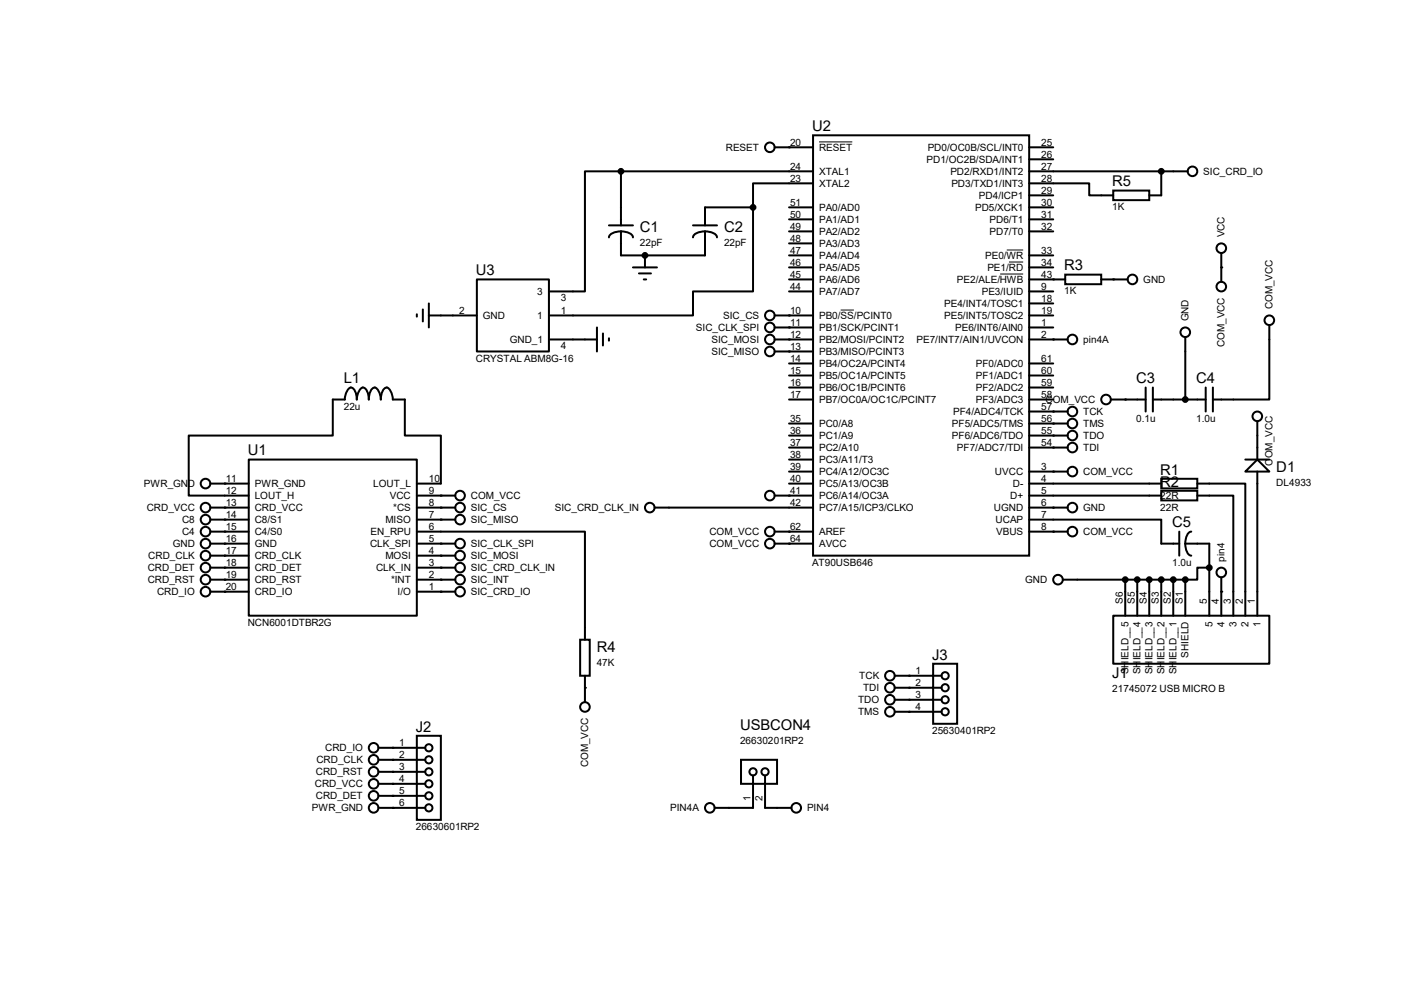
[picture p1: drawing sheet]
<svg xmlns="http://www.w3.org/2000/svg" width="297mm" height="210mm" viewBox="0 0 297 210" stroke-linecap="round" stroke-linejoin="round" font-family="sans-serif">
<g fill="#000">
<circle cx="166.9" cy="31.2" r=".21"/>
<circle cx="136.4" cy="54" r=".21"/>
<circle cx="222.8" cy="59.1" r=".21"/>
<circle cx="235.5" cy="59.1" r=".21"/>
<circle cx="258.4" cy="56.6" r=".21"/>
<circle cx="166.9" cy="69.3" r=".21"/>
<circle cx="166.9" cy="66.7" r=".21"/>
<circle cx="166.9" cy="74.3" r=".21"/>
<circle cx="166.9" cy="71.8" r=".21"/>
<circle cx="222.8" cy="71.8" r=".21"/>
<circle cx="222.8" cy="99.7" r=".21"/>
<circle cx="222.8" cy="94.7" r=".21"/>
<circle cx="222.8" cy="92.1" r=".21"/>
<circle cx="222.8" cy="89.6" r=".21"/>
<circle cx="222.8" cy="87" r=".21"/>
<circle cx="238" cy="84.5" r=".21"/>
<circle cx="250.7" cy="84.5" r=".21"/>
<circle cx="47.5" cy="102.3" r=".21"/>
<circle cx="47.5" cy="107.4" r=".21"/>
<circle cx="47.5" cy="112.4" r=".21"/>
<circle cx="47.5" cy="117.5" r=".21"/>
<circle cx="47.5" cy="109.9" r=".21"/>
<circle cx="47.5" cy="115" r=".21"/>
<circle cx="93.3" cy="104.8" r=".21"/>
<circle cx="93.3" cy="117.5" r=".21"/>
<circle cx="93.3" cy="107.4" r=".21"/>
<circle cx="93.3" cy="115" r=".21"/>
<circle cx="93.3" cy="109.9" r=".21"/>
<circle cx="166.9" cy="104.8" r=".21"/>
<circle cx="166.9" cy="112.4" r=".21"/>
<circle cx="166.9" cy="115" r=".21"/>
<circle cx="222.8" cy="112.4" r=".21"/>
<circle cx="222.8" cy="107.4" r=".21"/>
<circle cx="47.5" cy="122.6" r=".21"/>
<circle cx="47.5" cy="125.1" r=".21"/>
<circle cx="47.5" cy="120.1" r=".21"/>
<circle cx="93.3" cy="122.6" r=".21"/>
<circle cx="93.3" cy="120.1" r=".21"/>
<circle cx="93.3" cy="125.1" r=".21"/>
<circle cx="258.4" cy="125.1" r=".21"/>
<circle cx="83.1" cy="158.2" r=".21"/>
<circle cx="123.7" cy="145.5" r=".21"/>
<circle cx="192.3" cy="145.5" r=".21"/>
<circle cx="192.3" cy="148" r=".21"/>
<circle cx="192.3" cy="142.9" r=".21"/>
<circle cx="192.3" cy="150.5" r=".21"/>
<circle cx="83.1" cy="165.8" r=".21"/>
<circle cx="83.1" cy="163.2" r=".21"/>
<circle cx="83.1" cy="168.3" r=".21"/>
<circle cx="83.1" cy="170.9" r=".21"/>
<circle cx="83.1" cy="160.7" r=".21"/>
</g>
<g fill="none" stroke="#000" stroke-width=".42">
<path d="M131.4 36.2h-7.7v25.4h-7.6M131.4 36.2h40.6M131.4 36.2v11.5M163.9 31.2h8.1M172 28.6h45.7v88.9h-45.7zM172 38.8h-12.7v5.1M217.7 38.8h12.7v2.5h5.1M217.7 36.2h33.5M217.7 31.2h5.1M217.7 33.7h5.1M245.7 36.2v5.1h-2.6M100.9 59.1h15.2v15.2h-15.2z"/>
<path d="M128.8 47.7h5.1M131.4 48.9a2.31 2.31 0 0 1 2.5 1.3M131.4 48.9a2.31 2.31 0 0 0-2.6 1.3M131.4 48.9v5.1h17.7v-5.1M133.9 56.6h5.1M135.2 57.8h2.5M136.2 59.1h.5M136.4 54v2.6M146.6 47.7h5.1M149.1 48.9a2.31 2.31 0 0 1 2.6 1.3M149.1 48.9a2.31 2.31 0 0 0-2.5 1.3M159.3 43.9v17.7h-12.7v5.1h-30.5"/>
<path d="M159.3 43.9h-10.2v3.8M166.9 43.9h5.1M166.9 54h5.1M166.9 59.1h5.1M166.9 56.6h5.1M166.9 46.4h5.1M166.9 48.9h5.1M166.9 51.5h5.1M217.7 43.9h5.1M217.7 54h5.1M217.7 59.1h7.6M217.7 41.3h5.1"/>
<path d="M217.7 56.6h5.1M217.7 46.4h5.1M217.7 48.9h5.1M225.3 58.1h7.7v2h-7.7zM233 59.1h5.5M235.5 40.3h7.6v2h-7.6zM258.4 53.5v6.1M88.2 66.5v.5M89.5 65.4v2.6M90.7 66.7h10.2M90.7 64.2v5.1M116.1 71.8h10.2"/>
<path d="M126.3 69.3v5M127.6 70.5v2.6M128.8 71.5v.6M163.9 66.7h8.1M163.9 71.8h8.1M163.9 69.3h8.1M163.9 74.3h8.1M166.9 61.6h5.1M166.9 76.9h5.1M166.9 79.4h5.1M217.7 66.7h5.1M217.7 71.8h8.1"/>
<path d="M217.7 69.3h5.1M217.7 61.6h5.1M217.7 64.2h5.1M217.7 76.9h5.1M217.7 79.4h5.1M250.7 71.3v13.2M268.5 68.7v15.8h-11.9M52.6 97.2h35.6v33h-35.6zM166.9 84.5h5.1M166.9 99.7h5.1M166.9 89.6h5.1M166.9 92.1h5.1"/>
<path d="M166.9 94.7h5.1M166.9 97.2h5.1M166.9 82h5.1M217.7 84.5h5.1M217.7 99.7h8.1M217.7 87h8.1M217.7 89.6h8.1M217.7 92.1h8.1M217.7 94.7h8.1M217.7 82h5.1M235 84.5h7.4M242.4 82v5"/>
<path d="M243.9 84.5h11.2M243.9 82v5M255.1 82v5M256.6 82v5M263.4 99.7l2.6-2.5 2.5 2.5zM263.4 97.2h5.1M266 89.1v8.1M266 99.7v30.5M44.5 107.4h8.1M44.5 102.3h8.1M44.5 115h8.1M44.5 112.4h8.1"/>
<path d="M44.5 109.9h8.1M44.5 117.5h8.1M88.2 112.4h35.5v22.9M88.2 102.3h5.1v-10.2h-7.7v-7.6h-2.5a2.69 2.69 0 0 0-1.3-2.5 2.31 2.31 0 0 0-1.2 2.5 2.69 2.69 0 0 0-1.3-2.5 2.31 2.31 0 0 0-1.3 2.5 2.31 2.31 0 0 0-1.2-2.5 2.69 2.69 0 0 0-1.3 2.5 2.31 2.31 0 0 0-1.3-2.5 2.69 2.69 0 0 0-1.3 2.5h-2.5v7.6h-30.5v12.7h12.7M88.2 107.4h8.1M88.2 104.8h8.1M88.2 115h8.1M88.2 109.9h8.1M88.2 117.5h8.1M138.5 107.4h33.5M163.9 104.8h8.1M163.9 115h8.1"/>
<path d="M163.9 112.4h8.1M166.9 102.3h5.1M217.7 109.9h28v5.1h3.8M217.7 107.4h8.1M217.7 102.3h28M217.7 104.8h28M217.7 112.4h8.1M245.7 101.3h7.6v2h-7.6zM245.7 103.8h7.6v2h-7.6zM249.5 112.4v5.1M250.7 115a2.31 2.31 0 0 0 1.3 2.5M250.7 115h5.1v15.2"/>
<path d="M252 112.4a2.31 2.31 0 0 0-1.3 2.6M253.3 102.3h10.1v27.9M253.3 104.8h7.6v25.4M44.5 122.6h8.1M44.5 120.1h8.1M44.5 125.1h8.1M88.2 122.6h8.1M88.2 120.1h8.1M88.2 125.1h8.1M122.7 135.3h2.1v7.6h-2.1zM224.8 122.6h25.9M235.5 130.2h33v10.2h-33z"/>
<path d="M238 122.6v7.6M240.6 122.6v7.6M243.1 122.6v7.6M245.7 122.6v7.6M248.2 122.6v7.6M250.7 122.6v7.6M255.8 120.1h-2.5v2.5h-2.6M258.4 122.1v8.1M80.1 158.2h9.9M88.2 155.6h5.1v17.8h-5.1zM123.7 142.9v5.6M189.3 142.9h9.9"/>
<path d="M189.3 145.5h9.9M189.3 148h9.9M189.3 150.5h9.9M197.4 140.4h5.1v12.7h-5.1zM80.1 170.9h9.9M80.1 160.7h9.9M80.1 163.2h9.9M80.1 165.8h9.9M80.1 168.3h9.9M156.8 160.7h7.6v5.1h-7.6zM159.3 164v6.9h-8.1M161.8 164v6.9h5.6"/>
<circle cx="162.9" cy="31.2" r="1.02"/>
<circle cx="252.3" cy="36.2" r="1.02"/>
<circle cx="239.6" cy="59.1" r="1.02"/>
<circle cx="258.4" cy="52.5" r="1.02"/>
<circle cx="162.9" cy="66.7" r="1.02"/>
<circle cx="162.9" cy="74.3" r="1.02"/>
<circle cx="162.9" cy="69.3" r="1.02"/>
<circle cx="162.9" cy="71.8" r="1.02"/>
<circle cx="226.9" cy="71.8" r="1.02"/>
<circle cx="250.7" cy="70.3" r="1.02"/>
<circle cx="258.4" cy="60.6" r="1.02"/>
<circle cx="268.5" cy="67.7" r="1.02"/>
<circle cx="226.9" cy="92.1" r="1.02"/>
<circle cx="226.9" cy="99.7" r="1.02"/>
<circle cx="226.9" cy="87" r="1.02"/>
<circle cx="226.9" cy="94.7" r="1.02"/>
<circle cx="226.9" cy="89.6" r="1.02"/>
<circle cx="234" cy="84.5" r="1.02"/>
<circle cx="266" cy="88.1" r="1.02"/>
<circle cx="43.5" cy="107.4" r="1.02"/>
<circle cx="43.5" cy="117.5" r="1.02"/>
<circle cx="43.5" cy="112.4" r="1.02"/>
<circle cx="43.5" cy="109.9" r="1.02"/>
<circle cx="43.5" cy="102.3" r="1.02"/>
<circle cx="43.5" cy="115" r="1.02"/>
<circle cx="97.3" cy="115" r="1.02"/>
<circle cx="97.3" cy="117.5" r="1.02"/>
<circle cx="97.3" cy="107.4" r="1.02"/>
<circle cx="97.3" cy="104.8" r="1.02"/>
<circle cx="97.3" cy="109.9" r="1.02"/>
<circle cx="137.5" cy="107.4" r="1.02"/>
<circle cx="162.9" cy="104.8" r="1.02"/>
<circle cx="162.9" cy="115" r="1.02"/>
<circle cx="162.9" cy="112.4" r="1.02"/>
<circle cx="226.9" cy="107.4" r="1.02"/>
<circle cx="226.9" cy="112.4" r="1.02"/>
<circle cx="43.5" cy="120.1" r="1.02"/>
<circle cx="43.5" cy="122.6" r="1.02"/>
<circle cx="43.5" cy="125.1" r="1.02"/>
<circle cx="97.3" cy="120.1" r="1.02"/>
<circle cx="97.3" cy="125.1" r="1.02"/>
<circle cx="97.3" cy="122.6" r="1.02"/>
<circle cx="223.8" cy="122.6" r="1.02"/>
<circle cx="258.4" cy="121.1" r="1.02"/>
<circle cx="79" cy="158.2" r="1.02"/>
<circle cx="90.7" cy="158.2" r=".76"/>
<circle cx="123.7" cy="149.5" r="1.02"/>
<circle cx="188.3" cy="145.5" r="1.02"/>
<circle cx="188.3" cy="142.9" r="1.02"/>
<circle cx="188.3" cy="150.5" r="1.02"/>
<circle cx="188.3" cy="148" r="1.02"/>
<circle cx="199.9" cy="142.9" r=".76"/>
<circle cx="199.9" cy="145.5" r=".76"/>
<circle cx="199.9" cy="148" r=".76"/>
<circle cx="199.9" cy="150.5" r=".76"/>
<circle cx="79" cy="163.2" r="1.02"/>
<circle cx="79" cy="170.9" r="1.02"/>
<circle cx="79" cy="160.7" r="1.02"/>
<circle cx="79" cy="168.3" r="1.02"/>
<circle cx="79" cy="165.8" r="1.02"/>
<circle cx="90.7" cy="168.3" r=".76"/>
<circle cx="90.7" cy="163.2" r=".76"/>
<circle cx="90.7" cy="165.8" r=".76"/>
<circle cx="90.7" cy="170.9" r=".76"/>
<circle cx="90.7" cy="160.7" r=".76"/>
<circle cx="150.2" cy="170.9" r="1.02"/>
<circle cx="159.3" cy="163.2" r=".76"/>
<circle cx="161.8" cy="163.2" r=".76"/>
<circle cx="168.4" cy="170.9" r="1.02"/>
</g>
<g fill="#000" stroke="#000" stroke-width=".42">
<circle cx="131.4" cy="36.2" r=".51"/>
<circle cx="245.7" cy="36.2" r=".51"/>
<circle cx="136.4" cy="54" r=".51"/>
<circle cx="159.3" cy="43.9" r=".51"/>
<circle cx="250.7" cy="84.5" r=".51"/>
<circle cx="238" cy="122.6" r=".51"/>
<circle cx="240.6" cy="122.6" r=".51"/>
<circle cx="243.1" cy="122.6" r=".51"/>
<circle cx="245.7" cy="122.6" r=".51"/>
<circle cx="248.2" cy="122.6" r=".51"/>
<circle cx="250.7" cy="122.6" r=".51"/>
<circle cx="255.8" cy="120.1" r=".51"/>
</g>
<path d="M173.3 30h7M211.6 58h4.9M213 52.9h3.5M213.4 55.4h3.1M177.8 65.6h2.8" fill="none" stroke="#000" stroke-width=".21"/>
<g font-size="3.1">
<text x="171.8" y="27.7">U2</text>
<text x="235.3" y="39.4">R5</text>
<text x="135.4" y="49">C1</text>
<text x="153.2" y="49">C2</text>
<text x="100.7" y="58.2">U3</text>
<text x="225.1" y="57.2">R3</text>
<text x="72.7" y="81.1">L1</text>
<text x="240.4" y="81.1">C3</text>
<text x="253.1" y="81.1">C4</text>
<text x="52.4" y="96.3">U1</text>
<text x="245.4" y="100.4">R1</text>
<text x="270" y="99.8">D1</text>
<text x="245.4" y="102.9">R2</text>
<text x="248" y="111.5">C5</text>
<text x="126.2" y="137.9">R4</text>
<text x="197.2" y="139.5">J3</text>
<text x="235.3" y="143.4">J1</text>
<text x="88" y="154.7">J2</text>
<text x="156.5" y="154.4">USBCON4</text>
</g>
<g font-size="2.1">
<text x="153.5" y="31.9">RESET</text>
<text x="167.1" y="30.8">20</text>
<text x="167.1" y="35.9">24</text>
<text x="173.3" y="31.9">RESET</text>
<text x="196" y="34.5">PD1/OC2B/SDA/INT1</text>
<text x="196.3" y="31.9">PD0/OC0B/SCL/INT0</text>
<text x="220.3" y="30.8">25</text>
<text x="220.3" y="33.3">26</text>
<text x="220.3" y="35.9">27</text>
<text x="167.1" y="38.4">23</text>
<text x="173.3" y="39.5">XTAL2</text>
<text x="173.3" y="37">XTAL1</text>
<text x="201" y="37">PD2/RXD1/INT2</text>
<text x="201.3" y="39.5">PD3/TXD1/INT3</text>
<text x="220.3" y="38.4">28</text>
<text x="220.3" y="40.9">29</text>
<text x="254.6" y="37">SIC_CRD_IO</text>
<text x="167.1" y="46">50</text>
<text x="167.1" y="43.5">51</text>
<text x="173.3" y="47.2">PA1/AD1</text>
<text x="173.3" y="44.6">PA0/AD0</text>
<text x="206.3" y="44.6">PD5/XCK1</text>
<text x="207.1" y="42.1">PD4/ICP1</text>
<text x="209.3" y="47.2">PD6/T1</text>
<text x="220.3" y="43.5">30</text>
<text x="220.3" y="46">31</text>
<text x="235.3" y="44.5">1K</text>
<text x="135.4" y="51.9">22pF</text>
<text x="153.2" y="51.9">22pF</text>
<text x="167.1" y="53.6">47</text>
<text x="167.1" y="51.1">48</text>
<text x="167.1" y="48.6">49</text>
<text x="173.3" y="52.2">PA3/AD3</text>
<text x="173.3" y="49.7">PA2/AD2</text>
<text x="209.3" y="49.7">PD7/T0</text>
<text x="220.3" y="53.6">33</text>
<text x="220.3" y="48.6">32</text>
<text x="259" y="50.2" transform="rotate(-90 259 50.2)">VCC</text>
<text x="167.1" y="58.7">45</text>
<text x="167.1" y="56.2">46</text>
<text x="173.3" y="59.9">PA6/AD6</text>
<text x="173.3" y="57.3">PA5/AD5</text>
<text x="173.3" y="54.8">PA4/AD4</text>
<text x="202.4" y="59.9">PE2/ALE/HWB</text>
<text x="208.4" y="54.8">PE0/WR</text>
<text x="208.9" y="57.3">PE1/RD</text>
<text x="220.3" y="56.2">34</text>
<text x="220.3" y="58.7">43</text>
<text x="241.9" y="59.9">GND</text>
<text x="113.7" y="62.4">3</text>
<text x="118.7" y="63.6">3</text>
<text x="167.1" y="61.3">44</text>
<text x="173.3" y="62.4">PA7/AD7</text>
<text x="199.7" y="64.9">PE4/INT4/TOSC1</text>
<text x="207.7" y="62.4">PE3/IUID</text>
<text x="220.3" y="61.3">9</text>
<text x="220.3" y="63.8">18</text>
<text x="225.1" y="62.3">1K</text>
<text x="269.2" y="65.4" transform="rotate(-90 269.2 65.4)">COM_VCC</text>
<text x="97.2" y="66.3">2</text>
<text x="102.2" y="67.5">GND</text>
<text x="113.7" y="67.5">1</text>
<text x="118.7" y="66.3">1</text>
<text x="147.2" y="70">SIC_CLK_SPI</text>
<text x="153" y="67.5">SIC_CS</text>
<text x="167.1" y="66.3">10</text>
<text x="167.1" y="68.9">11</text>
<text x="167.1" y="71.4">12</text>
<text x="173.3" y="67.5">PB0/SS/PCINT0</text>
<text x="173.3" y="70">PB1/SCK/PCINT1</text>
<text x="199.7" y="67.5">PE5/INT5/TOSC2</text>
<text x="202.1" y="70">PE6/INT6/AIN0</text>
<text x="220.3" y="66.3">19</text>
<text x="220.3" y="68.9">1</text>
<text x="220.3" y="71.4">2</text>
<text x="251.4" y="68" transform="rotate(-90 251.4 68)">GND</text>
<text x="100.7" y="76.5">CRYSTAL ABM8G-16</text>
<text x="107.8" y="72.6">GND_1</text>
<text x="118.7" y="73.7">4</text>
<text x="150.5" y="72.6">SIC_MOSI</text>
<text x="150.5" y="75.1">SIC_MISO</text>
<text x="167.1" y="74">13</text>
<text x="167.1" y="76.5">14</text>
<text x="173.3" y="72.6">PB2/MOSI/PCINT2</text>
<text x="173.3" y="75.1">PB3/MISO/PCINT3</text>
<text x="173.3" y="77.6">PB4/OC2A/PCINT4</text>
<text x="193.9" y="72.6">PE7/INT7/AIN1/UVCON</text>
<text x="206.4" y="77.6">PF0/ADC0</text>
<text x="220.3" y="76.5">61</text>
<text x="229.2" y="72.6">pin4A</text>
<text x="259" y="73.4" transform="rotate(-90 259 73.4)">COM_VCC</text>
<text x="167.1" y="79">15</text>
<text x="167.1" y="81.6">16</text>
<text x="173.3" y="80.2">PB5/OC1A/PCINT5</text>
<text x="173.3" y="82.7">PB6/OC1B/PCINT6</text>
<text x="206.4" y="82.7">PF2/ADC2</text>
<text x="206.4" y="80.2">PF1/ADC1</text>
<text x="220.3" y="81.6">59</text>
<text x="220.3" y="79">60</text>
<text x="72.7" y="86.7">22u</text>
<text x="167.1" y="84.1">17</text>
<text x="167.1" y="89.2">35</text>
<text x="173.3" y="85.3">PB7/OC0A/OC1C/PCINT7</text>
<text x="201.6" y="87.8">PF4/ADC4/TCK</text>
<text x="206.4" y="85.3">PF3/ADC3</text>
<text x="220.3" y="89.2">56</text>
<text x="220.3" y="86.7">57</text>
<text x="220.3" y="84.1">58</text>
<text x="221.2" y="85.3">COM_VCC</text>
<text x="229.2" y="87.8">TCK</text>
<text x="240.4" y="89.2">0.1u</text>
<text x="253.1" y="89.2">1.0u</text>
<text x="167.1" y="91.7">36</text>
<text x="167.1" y="94.3">37</text>
<text x="173.3" y="90.3">PC0/A8</text>
<text x="173.3" y="92.9">PC1/A9</text>
<text x="173.3" y="95.4">PC2/A10</text>
<text x="201.4" y="92.9">PF6/ADC6/TDO</text>
<text x="201.4" y="90.3">PF5/ADC5/TMS</text>
<text x="202.4" y="95.4">PF7/ADC7/TDI</text>
<text x="220.3" y="94.3">54</text>
<text x="220.3" y="91.7">55</text>
<text x="229.2" y="90.3">TMS</text>
<text x="229.2" y="92.9">TDO</text>
<text x="229.2" y="95.4">TDI</text>
<text x="47.8" y="101.9">11</text>
<text x="90.7" y="101.9">10</text>
<text x="167.1" y="96.8">38</text>
<text x="167.1" y="99.4">39</text>
<text x="167.1" y="101.9">40</text>
<text x="173.3" y="98">PC3/A11/T3</text>
<text x="173.3" y="100.5">PC4/A12/OC3C</text>
<text x="210.5" y="100.5">UVCC</text>
<text x="220.3" y="99.4">3</text>
<text x="220.3" y="101.9">4</text>
<text x="229.2" y="100.5">COM_VCC</text>
<text x="269.2" y="98.5" transform="rotate(-90 269.2 98.5)">COM_VCC</text>
<text x="30.4" y="103">PWR_GND</text>
<text x="47.8" y="104.4">12</text>
<text x="47.8" y="107">13</text>
<text x="53.9" y="103">PWR_GND</text>
<text x="53.9" y="105.6">LOUT_H</text>
<text x="79" y="103">LOUT_L</text>
<text x="82.5" y="105.6">VCC</text>
<text x="90.7" y="107">8</text>
<text x="90.7" y="104.4">9</text>
<text x="99.6" y="105.6">COM_VCC</text>
<text x="167.1" y="104.4">41</text>
<text x="167.1" y="107">42</text>
<text x="173.3" y="103">PC5/A13/OC3B</text>
<text x="173.3" y="105.6">PC6/A14/OC3A</text>
<text x="213.7" y="105.6">D+</text>
<text x="214.2" y="103">D-</text>
<text x="220.3" y="104.4">5</text>
<text x="220.3" y="107">6</text>
<text x="245.4" y="105.5">22R</text>
<text x="245.4" y="108">22R</text>
<text x="270" y="102.7">DL4933</text>
<text x="31" y="108.1">CRD_VCC</text>
<text x="38.5" y="110.7">C8</text>
<text x="38.5" y="113.2">C4</text>
<text x="47.8" y="109.5">14</text>
<text x="47.8" y="112.1">15</text>
<text x="53.9" y="108.1">CRD_VCC</text>
<text x="53.9" y="110.7">C8/S1</text>
<text x="53.9" y="113.2">C4/S0</text>
<text x="78.4" y="113.2">EN_RPU</text>
<text x="81.5" y="110.7">MISO</text>
<text x="83.2" y="108.1">*CS</text>
<text x="90.7" y="112.1">6</text>
<text x="90.7" y="109.5">7</text>
<text x="99.6" y="108.1">SIC_CS</text>
<text x="99.6" y="110.7">SIC_MISO</text>
<text x="117.4" y="108.1">SIC_CRD_CLK_IN</text>
<text x="150.1" y="113.2">COM_VCC</text>
<text x="167.1" y="112.1">62</text>
<text x="173.3" y="108.1">PC7/A15/ICP3/CLKO</text>
<text x="173.3" y="113.2">AREF</text>
<text x="210.3" y="108.1">UGND</text>
<text x="210.6" y="110.7">UCAP</text>
<text x="210.7" y="113.2">VBUS</text>
<text x="220.3" y="109.5">7</text>
<text x="220.3" y="112.1">8</text>
<text x="229.2" y="108.1">GND</text>
<text x="229.2" y="113.2">COM_VCC</text>
<text x="31.4" y="118.3">CRD_CLK</text>
<text x="36.5" y="115.7">GND</text>
<text x="47.8" y="114.6">16</text>
<text x="47.8" y="117.1">17</text>
<text x="47.8" y="119.7">18</text>
<text x="53.9" y="115.7">GND</text>
<text x="53.9" y="118.3">CRD_CLK</text>
<text x="78.3" y="115.7">CLK_SPI</text>
<text x="81.5" y="118.3">MOSI</text>
<text x="90.7" y="119.7">3</text>
<text x="90.7" y="117.1">4</text>
<text x="90.7" y="114.6">5</text>
<text x="99.6" y="115.7">SIC_CLK_SPI</text>
<text x="99.6" y="118.3">SIC_MOSI</text>
<text x="150.1" y="115.7">COM_VCC</text>
<text x="167.1" y="114.6">64</text>
<text x="171.8" y="119.7">AT90USB646</text>
<text x="173.3" y="115.7">AVCC</text>
<text x="248" y="119.7">1.0u</text>
<text x="259" y="118.8" transform="rotate(-90 259 118.8)">pin4</text>
<text x="31.2" y="120.8">CRD_DET</text>
<text x="31.2" y="123.4">CRD_RST</text>
<text x="33.2" y="125.9">CRD_IO</text>
<text x="47.8" y="122.2">19</text>
<text x="47.8" y="124.8">20</text>
<text x="53.9" y="120.8">CRD_DET</text>
<text x="53.9" y="123.4">CRD_RST</text>
<text x="53.9" y="125.9">CRD_IO</text>
<text x="79.5" y="120.8">CLK_IN</text>
<text x="82.7" y="123.4">*INT</text>
<text x="84.1" y="125.9">I/O</text>
<text x="90.7" y="124.8">1</text>
<text x="90.7" y="122.2">2</text>
<text x="99.6" y="120.8">SIC_CRD_CLK_IN</text>
<text x="99.6" y="123.4">SIC_INT</text>
<text x="99.6" y="125.9">SIC_CRD_IO</text>
<text x="216.9" y="123.4">GND</text>
<text x="237.5" y="127.7" transform="rotate(-90 237.5 127.7)">S6</text>
<text x="240.1" y="127.7" transform="rotate(-90 240.1 127.7)">S5</text>
<text x="242.6" y="127.7" transform="rotate(-90 242.6 127.7)">S4</text>
<text x="245.2" y="127.7" transform="rotate(-90 245.2 127.7)">S3</text>
<text x="247.7" y="127.7" transform="rotate(-90 247.7 127.7)">S2</text>
<text x="250.2" y="127.7" transform="rotate(-90 250.2 127.7)">S1</text>
<text x="255.3" y="127.7" transform="rotate(-90 255.3 127.7)">5</text>
<text x="257.9" y="127.7" transform="rotate(-90 257.9 127.7)">4</text>
<text x="260.4" y="127.7" transform="rotate(-90 260.4 127.7)">3</text>
<text x="262.9" y="127.7" transform="rotate(-90 262.9 127.7)">2</text>
<text x="265.5" y="127.7" transform="rotate(-90 265.5 127.7)">1</text>
<text x="52.4" y="132.4">NCN6001DTBR2G</text>
<text x="256.5" y="132.7" transform="rotate(-90 256.5 132.7)">5</text>
<text x="259" y="132.7" transform="rotate(-90 259 132.7)">4</text>
<text x="261.6" y="132.7" transform="rotate(-90 261.6 132.7)">3</text>
<text x="264.1" y="132.7" transform="rotate(-90 264.1 132.7)">2</text>
<text x="266.7" y="132.7" transform="rotate(-90 266.7 132.7)">1</text>
<text x="126.2" y="140.8">47K</text>
<text x="181.8" y="143.7">TCK</text>
<text x="193.7" y="142.5">1</text>
<text x="238.7" y="142.6" transform="rotate(-90 238.7 142.6)">SHIELD__5</text>
<text x="241.3" y="142.6" transform="rotate(-90 241.3 142.6)">SHIELD__4</text>
<text x="243.8" y="142.6" transform="rotate(-90 243.8 142.6)">SHIELD__3</text>
<text x="246.3" y="142.6" transform="rotate(-90 246.3 142.6)">SHIELD__2</text>
<text x="248.9" y="142.6" transform="rotate(-90 248.9 142.6)">SHIELD__1</text>
<text x="251.4" y="139.1" transform="rotate(-90 251.4 139.1)">SHIELD</text>
<text x="181.5" y="148.8">TDO</text>
<text x="182.6" y="146.2">TDI</text>
<text x="193.7" y="145.1">2</text>
<text x="193.7" y="147.6">3</text>
<text x="235.3" y="146.3">21745072 USB MICRO B</text>
<text x="181.5" y="151.3">TMS</text>
<text x="193.7" y="150.2">4</text>
<text x="197.2" y="155.2">25630401RP2</text>
<text x="66.9" y="161.5">CRD_CLK</text>
<text x="68.8" y="158.9">CRD_IO</text>
<text x="84.5" y="157.8">1</text>
<text x="84.5" y="160.3">2</text>
<text x="156.5" y="157.4">26630201RP2</text>
<text x="66.6" y="166.5">CRD_VCC</text>
<text x="66.8" y="164">CRD_RST</text>
<text x="84.5" y="162.9">3</text>
<text x="84.5" y="165.4">4</text>
<text x="84.5" y="167.9">5</text>
<text x="124.4" y="162.3" transform="rotate(-90 124.4 162.3)">COM_VCC</text>
<text x="66" y="171.6">PWR_GND</text>
<text x="66.8" y="169.1">CRD_DET</text>
<text x="84.5" y="170.5">6</text>
<text x="141.8" y="171.6">PIN4A</text>
<text x="158.8" y="169.5" transform="rotate(-90 158.8 169.5)">1</text>
<text x="161.3" y="169.5" transform="rotate(-90 161.3 169.5)">2</text>
<text x="170.7" y="171.6">PIN4</text>
<text x="88" y="175.6">26630601RP2</text>
</g>
</svg>
